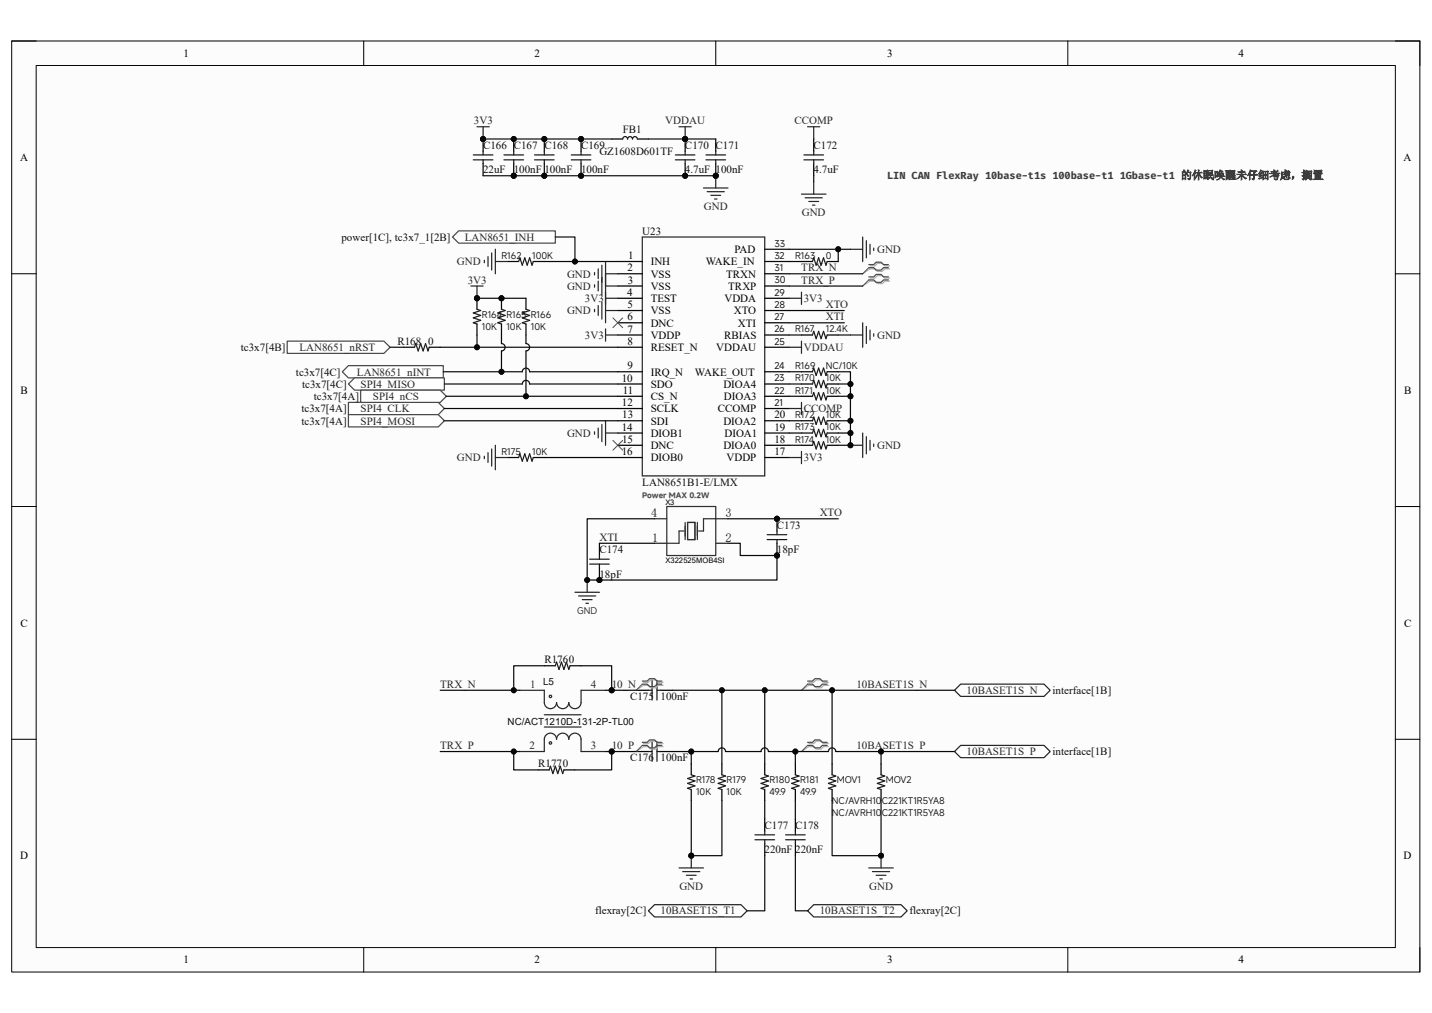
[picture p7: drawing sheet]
<svg xmlns="http://www.w3.org/2000/svg" width="297mm" height="210mm" viewBox="0 0 297 210" stroke-linecap="round" stroke-linejoin="round" font-family="sans-serif">
<path d="M2.4 8.5h292.1v193h-292.1z" fill-rule="evenodd" fill="#fcfcfc"/>
<path d="M2.4 8.5h292.1v193h-292.1z" fill="none" stroke="#000" stroke-width=".21"/>
<path d="M7.5 13.6h281.9v182.8h-281.9z" fill-rule="evenodd" fill="#fcfcfc"/>
<g fill="none" stroke="#000" stroke-width=".21">
<path d="M2.4 8.5h5.1M7.5 13.6h281.9v182.8h-281.9zM75.4 8.5v5.1M148.4 8.5v5.1M221.5 8.5v5.1M289.4 8.5h5.1v5.1M2.4 56.8h5.1M289.4 56.8h5.1M2.4 105h5.1M289.4 105h5.1M2.4 153.3h5.1M289.4 153.3h5.1"/>
<path d="M75.4 196.4v5.1M148.5 196.4v5.1M221.5 196.4v5.1M294.5 196.4v5.1"/>
</g>
<path d="M133.2 49.1h25.4v49.6h-25.4zM176.4 51.7h2.5M178.9 49.1v5.1M179.7 49.9v3.6M180.4 50.7v2M181.2 51.4v.5" fill="none" stroke="#262626" stroke-width=".25"/>
<g fill="none" stroke="#000" stroke-width=".25">
<path d="M128.1 54.2h5.1M128.1 56.8h5.1M128.1 59.3h5.1M158.6 54.2h5.1M158.6 56.8h5.1M158.6 59.3h5.1M158.6 51.7h5.1M128.1 61.8h5.1M128.1 64.4h5.1M128.1 66.9h5.1M128.1 69.4h5.1M128.1 72h5.1"/>
<path d="M128.1 77.1h5.1M128.1 79.6h5.1M158.6 61.8h5.1M158.6 64.4h5.1M158.6 66.9h5.1M158.6 69.4h5.1M158.6 72h5.1M158.6 77.1h5.1M158.6 79.6h5.1M128.1 82.1h5.1M128.1 84.7h5.1M128.1 87.2h5.1"/>
<path d="M128.1 89.8h5.1M128.1 92.3h5.1M128.1 94.8h5.1M158.6 82.1h5.1M158.6 84.7h5.1M158.6 87.2h5.1M158.6 89.8h5.1M158.6 92.3h5.1M158.6 94.8h5.1"/>
</g>
<circle cx="106.5" cy="36.4" r=".51" fill="#0e0e0e"/>
<circle cx="106.5" cy="36.4" r=".51" fill="none" stroke="#0e0e0e" stroke-width=".21"/>
<circle cx="106.5" cy="28.8" r=".51" fill="#0e0e0e"/>
<circle cx="106.5" cy="28.8" r=".51" fill="none" stroke="#0e0e0e" stroke-width=".21"/>
<path d="M106.5 33.9v2.5" fill="none" stroke="#000" stroke-width=".25"/>
<circle cx="106.5" cy="36.4" r=".51" fill="#0e0e0e"/>
<circle cx="106.5" cy="36.4" r=".51" fill="none" stroke="#0e0e0e" stroke-width=".21"/>
<path d="M106.5 28.8v2.6" fill="none" stroke="#000" stroke-width=".25"/>
<circle cx="106.5" cy="28.8" r=".51" fill="#0e0e0e"/>
<circle cx="106.5" cy="28.8" r=".51" fill="none" stroke="#0e0e0e" stroke-width=".21"/>
<path d="M104.5 32.1h4.1M104.5 33.1h4.1M106.5 31.4v.7M106.5 33.1v.8" fill="none" stroke="#1c1c1c" stroke-width=".25"/>
<path d="M145.9 39h5.1M146.7 39.7h3.5M148.4 36.4v2.6M147.4 40.5h2.1M148.2 41.3h.5" fill="none" stroke="#262626" stroke-width=".25"/>
<circle cx="148.4" cy="36.4" r=".51" fill="#0e0e0e"/>
<circle cx="148.4" cy="36.4" r=".51" fill="none" stroke="#0e0e0e" stroke-width=".21"/>
<path d="M98.9 26.3h2.6M100.2 26.3v2.5M125.6 68.2v2.5M125.6 69.4h2.5M163.7 72h2.5M166.2 70.7v2.6M163.7 94.8h2.5M166.2 93.6v2.5" fill="none" stroke="#262626" stroke-width=".25"/>
<circle cx="100.2" cy="28.8" r=".51" fill="#0e0e0e"/>
<circle cx="100.2" cy="28.8" r=".51" fill="none" stroke="#0e0e0e" stroke-width=".21"/>
<circle cx="112.9" cy="36.4" r=".51" fill="#0e0e0e"/>
<circle cx="112.9" cy="36.4" r=".51" fill="none" stroke="#0e0e0e" stroke-width=".21"/>
<circle cx="112.9" cy="28.8" r=".51" fill="#0e0e0e"/>
<circle cx="112.9" cy="28.8" r=".51" fill="none" stroke="#0e0e0e" stroke-width=".21"/>
<path d="M112.9 33.9v2.5" fill="none" stroke="#000" stroke-width=".25"/>
<circle cx="112.9" cy="36.4" r=".51" fill="#0e0e0e"/>
<circle cx="112.9" cy="36.4" r=".51" fill="none" stroke="#0e0e0e" stroke-width=".21"/>
<path d="M112.9 28.8v2.6" fill="none" stroke="#000" stroke-width=".25"/>
<circle cx="112.9" cy="28.8" r=".51" fill="#0e0e0e"/>
<circle cx="112.9" cy="28.8" r=".51" fill="none" stroke="#0e0e0e" stroke-width=".21"/>
<path d="M110.9 32.1h4M110.9 33.1h4M112.9 31.4v.7M112.9 33.1v.8" fill="none" stroke="#1c1c1c" stroke-width=".25"/>
<circle cx="120.5" cy="36.4" r=".51" fill="#0e0e0e"/>
<circle cx="120.5" cy="36.4" r=".51" fill="none" stroke="#0e0e0e" stroke-width=".21"/>
<circle cx="120.5" cy="28.8" r=".51" fill="#0e0e0e"/>
<circle cx="120.5" cy="28.8" r=".51" fill="none" stroke="#0e0e0e" stroke-width=".21"/>
<path d="M120.5 33.9v2.5" fill="none" stroke="#000" stroke-width=".25"/>
<circle cx="120.5" cy="36.4" r=".51" fill="#0e0e0e"/>
<circle cx="120.5" cy="36.4" r=".51" fill="none" stroke="#0e0e0e" stroke-width=".21"/>
<path d="M120.5 28.8v2.6" fill="none" stroke="#000" stroke-width=".25"/>
<circle cx="120.5" cy="28.8" r=".51" fill="#0e0e0e"/>
<circle cx="120.5" cy="28.8" r=".51" fill="none" stroke="#0e0e0e" stroke-width=".21"/>
<path d="M118.5 32.1h4M118.5 33.1h4M120.5 31.4v.7M120.5 33.1v.8" fill="none" stroke="#1c1c1c" stroke-width=".25"/>
<circle cx="148.4" cy="36.4" r=".51" fill="#0e0e0e"/>
<circle cx="148.4" cy="36.4" r=".51" fill="none" stroke="#0e0e0e" stroke-width=".21"/>
<path d="M148.4 33.9v2.5" fill="none" stroke="#000" stroke-width=".25"/>
<circle cx="148.4" cy="36.4" r=".51" fill="#0e0e0e"/>
<circle cx="148.4" cy="36.4" r=".51" fill="none" stroke="#0e0e0e" stroke-width=".21"/>
<path d="M148.4 28.8v2.6" fill="none" stroke="#000" stroke-width=".25"/>
<path d="M146.4 32.1h4.1M146.4 33.1h4.1M148.4 31.4v.7M148.4 33.1v.8" fill="none" stroke="#1c1c1c" stroke-width=".25"/>
<circle cx="142.1" cy="36.4" r=".51" fill="#0e0e0e"/>
<circle cx="142.1" cy="36.4" r=".51" fill="none" stroke="#0e0e0e" stroke-width=".21"/>
<circle cx="142.1" cy="28.8" r=".51" fill="#0e0e0e"/>
<circle cx="142.1" cy="28.8" r=".51" fill="none" stroke="#0e0e0e" stroke-width=".21"/>
<path d="M142.1 33.9v2.5" fill="none" stroke="#000" stroke-width=".25"/>
<circle cx="142.1" cy="36.4" r=".51" fill="#0e0e0e"/>
<circle cx="142.1" cy="36.4" r=".51" fill="none" stroke="#0e0e0e" stroke-width=".21"/>
<path d="M142.1 28.8v2.6" fill="none" stroke="#000" stroke-width=".25"/>
<circle cx="142.1" cy="28.8" r=".51" fill="#0e0e0e"/>
<circle cx="142.1" cy="28.8" r=".51" fill="none" stroke="#0e0e0e" stroke-width=".21"/>
<path d="M140.1 32.1h4M140.1 33.1h4M142.1 31.4v.7M142.1 33.1v.8M166.7 32.1h4.1M166.7 33.1h4.1M168.8 31.4v.7M168.8 33.1v.8" fill="none" stroke="#1c1c1c" stroke-width=".25"/>
<path d="M140.8 26.3h2.6M142.1 26.3v2.5M167.5 26.3h2.5M168.8 26.3v2.5M168.8 37.7v2.5M166.2 40.2h5.1M167 41h3.5M167.8 41.8h2M168.5 42.5h.5M163.7 84.7h2.5M166.2 83.4v2.6" fill="none" stroke="#262626" stroke-width=".25"/>
<path d="M168.8 28.8v2.6M168.8 33.9v2.5" fill="none" stroke="#000" stroke-width=".25"/>
<circle cx="142.1" cy="28.8" r=".51" fill="#0e0e0e"/>
<circle cx="142.1" cy="28.8" r=".51" fill="none" stroke="#0e0e0e" stroke-width=".21"/>
<path d="M126.9 28.8h2.2M132.2 28.8h2.3" fill="none" stroke="#000" stroke-width=".25"/>
<path d="M129.1 28.8a.51 .51 0 0 1 .6-.5 .51 .51 0 0 1 .5 .5 .51 .51 0 0 1 .5-.5 .51 .51 0 0 1 .5 .5 .51 .51 0 0 1 .5-.5 .51 .51 0 0 1 .5 .5" fill="none" stroke="#1c1c1c" stroke-width=".25"/>
<g fill="none" stroke="#262626" stroke-width=".25">
<path d="M123.3 56.5v.5M123.3 59v.5M124.1 55.7v2.1M124.1 58.3v2M124.8 55v6.1M125.6 54.2v12.7M125.6 56.8h2.5M125.6 59.3h2.5M123.3 64.1v.5M124.1 63.4v2M124.8 62.6v3.6M125.6 64.4h2.5"/>
<path d="M125.6 61.8h2.5"/>
</g>
<path d="M138.3 105h10.1v10.2h-10.1zM141.8 110.1h-1v2.5h-2.5M142.1 108.3v3.6M142.6 108.3h1.5v3.6h-1.5zM144.6 108.3v3.6M148.4 107.5h-2.5v2.6h-1" fill="none" stroke="#303030" stroke-width=".25"/>
<path d="M135.8 107.5h2.5M135.8 112.6h2.5M148.4 107.5h2.6M148.4 112.6h2.6" fill="none" stroke="#292929" stroke-width=".25"/>
<circle cx="124.3" cy="120.2" r=".51" fill="#0e0e0e"/>
<circle cx="124.3" cy="120.2" r=".51" fill="none" stroke="#0e0e0e" stroke-width=".21"/>
<path d="M124.3 117.7v2.5" fill="none" stroke="#000" stroke-width=".25"/>
<circle cx="124.3" cy="120.2" r=".51" fill="#0e0e0e"/>
<circle cx="124.3" cy="120.2" r=".51" fill="none" stroke="#0e0e0e" stroke-width=".21"/>
<path d="M124.3 112.6v2.6" fill="none" stroke="#000" stroke-width=".25"/>
<path d="M122.3 115.9h4.1M122.3 116.9h4.1M124.3 115.2v.7M124.3 116.9v.8" fill="none" stroke="#1c1c1c" stroke-width=".25"/>
<circle cx="161.1" cy="115.2" r=".51" fill="#0e0e0e"/>
<circle cx="161.1" cy="115.2" r=".51" fill="none" stroke="#0e0e0e" stroke-width=".21"/>
<circle cx="161.1" cy="107.5" r=".51" fill="#0e0e0e"/>
<circle cx="161.1" cy="107.5" r=".51" fill="none" stroke="#0e0e0e" stroke-width=".21"/>
<path d="M161.1 112.6v2.6" fill="none" stroke="#000" stroke-width=".25"/>
<circle cx="161.1" cy="115.2" r=".51" fill="#0e0e0e"/>
<circle cx="161.1" cy="115.2" r=".51" fill="none" stroke="#0e0e0e" stroke-width=".21"/>
<path d="M161.1 107.5v2.6" fill="none" stroke="#000" stroke-width=".25"/>
<circle cx="161.1" cy="107.5" r=".51" fill="#0e0e0e"/>
<circle cx="161.1" cy="107.5" r=".51" fill="none" stroke="#0e0e0e" stroke-width=".21"/>
<path d="M159.1 110.8h4.1M159.1 111.9h4.1M161.1 110.1v.7M161.1 111.9v.7" fill="none" stroke="#1c1c1c" stroke-width=".25"/>
<path d="M119.2 122.8h5.1M120 123.5h3.6M120.8 124.3h2M121.5 125.1h.5M121.8 120.2v2.6" fill="none" stroke="#262626" stroke-width=".25"/>
<circle cx="121.8" cy="120.2" r=".51" fill="#0e0e0e"/>
<circle cx="121.8" cy="120.2" r=".51" fill="none" stroke="#0e0e0e" stroke-width=".21"/>
<g fill="none" stroke="#000" stroke-width=".25">
<path d="M166.2 54.2h2.3M171.6 54.2h2.3M166.2 69.4h2.3M171.6 69.4h2.3M131.9 143.1h2.6M131.9 155.8h2.6M137 143.1h2.6M137 155.8h2.6M143.4 158.3v2.3M149.7 158.3v2.3M158.6 158.3v2.3M165 158.3v2.3"/>
<path d="M172.6 158.3v2.3M182.7 158.3v2.3M143.4 163.7v2.3M149.7 163.7v2.3M158.6 163.7v2.3M158.6 169.8v2.5M158.6 174.8v2.6M165 163.7v2.3M165 169.8v2.5M165 174.8v2.6M172.6 163.7v2.3M182.7 163.7v2.3"/>
</g>
<g fill="none" stroke="#1c1c1c" stroke-width=".25">
<path d="M168.5 54.2l.3-.7 .5 1.5 .5-1.5 .5 1.5 .5-1.5 .5 1.5 .3-.8M168.5 69.4l.3-.7 .5 1.5 .5-1.5 .5 1.5 .5-1.5 .5 1.5 .3-.8M134.5 143.1h.7M134.5 155.8h.7M135.2 141.1v4M135.2 153.8v4M136.3 141.1v4M136.3 153.8v4M136.3 143.1h.7M136.3 155.8h.7M143.4 160.6l.7 .3-1.5 .5 1.5 .5-1.5 .5 1.5 .5-1.5 .5 .8 .3M149.7 160.6l.8 .3-1.5 .5 1.5 .5-1.5 .5 1.5 .5-1.5 .5 .7 .3"/>
<path d="M156.6 174.1h4M156.6 173.1h4M158.6 160.6l.8 .3-1.6 .5 1.6 .5-1.6 .5 1.6 .5-1.6 .5 .8 .3M158.6 172.3v.8M158.6 174.1v.7M162.9 174.1h4.1M162.9 173.1h4.1M165 160.6l.7 .3-1.5 .5 1.5 .5-1.5 .5 1.5 .5-1.5 .5 .8 .3M165 172.3v.8M165 174.1v.7M172.6 160.6l.7 .3-1.5 .5 1.5 .5-1.5 .5 1.5 .5-1.5 .5 .8 .3M182.7 160.6l.8 .3-1.5 .5 1.5 .5-1.5 .5 1.5 .5-1.5 .5 .7 .3"/>
</g>
<path d="M176.4 69.4h2.5M178.9 66.9v5.1M179.7 67.7v3.5M180.4 68.4v2.1M181.2 69.2v.5M123.3 89.5v.5M124.1 88.8v2M124.8 88v3.5M125.6 87.2v5.1M125.6 89.8h2.5" fill="none" stroke="#262626" stroke-width=".25"/>
<g fill="none" stroke="#292929" stroke-width=".25">
<path d="M107.8 143.1h5.1v2.5a1.27 1.27 0 0 0 1.3 1.3 1.27 1.27 0 0 0 1.2-1.3 1.27 1.27 0 0 0 1.3 1.3 1.27 1.27 0 0 0 1.3-1.3 1.27 1.27 0 0 0 1.2 1.3 1.27 1.27 0 0 0 1.3-1.3v-2.5h5.1M107.8 155.8h5.1v-2.5a1.27 1.27 0 0 1 1.3-1.3 1.27 1.27 0 0 1 1.2 1.3 1.27 1.27 0 0 1 1.3-1.3 1.27 1.27 0 0 1 1.3 1.3 1.27 1.27 0 0 1 1.2-1.3 1.27 1.27 0 0 1 1.3 1.3v2.5h5.1M112.9 148.2h7.6M112.9 150.7h7.6"/>
<circle cx="114.2" cy="154" r=".25"/>
<circle cx="114.2" cy="144.4" r=".25"/>
</g>
<path d="M180.4 55.1h1.1l.5-.5h1l.5 .5h1M180.4 55.7h1.1l.5 .6h1l.5-.6h1M180.4 57.6h1.1l.5-.5h1l.5 .5h1M180.4 58.3h1.1l.5 .5h1l.5-.5h1M167.8 141.4h1l.5-.5h1l.5 .5h1M167.8 142.1h1l.5 .5h1l.5-.5h1M167.8 154.1h1l.5-.5h1l.5 .5h1M167.8 154.8h1l.5 .5h1l.5-.5h1" fill="none" stroke="#aeaeae" stroke-width=".25"/>
<path d="M180.4 55.7l-1.5 1.1M180.4 58.3l-1.5 1M167.8 142.1l-1.6 1M167.8 154.8l-1.6 1" fill="none" stroke="#aeaeae" stroke-width=".21"/>
<path d="M180.2 54.9h1l.5-.6h1l.5 .6h1.1M180.2 55.5h1l.5 .5h1l.5-.5h1.1M180.2 57.4h1l.5-.5h1l.5 .5h1.1M180.2 58h1l.5 .5h1l.5-.5h1.1M167.5 141.2h1l.5-.5h1l.5 .5h1.1M167.5 141.8h1l.5 .5h1l.5-.5h1.1M167.5 153.9h1l.5-.5h1l.5 .5h1.1M167.5 154.5h1l.5 .5h1l.5-.5h1.1" fill="none" stroke="#4c4c4c" stroke-width=".25"/>
<path d="M180.2 55.5l-1.3 1.3M180.2 58l-1.3 1.3M167.5 141.8l-1.3 1.3M167.5 154.5l-1.3 1.3" fill="none" stroke="#4c4c4c" stroke-width=".21"/>
<circle cx="126.9" cy="143.1" r=".51" fill="#0e0e0e"/>
<circle cx="126.9" cy="143.1" r=".51" fill="none" stroke="#0e0e0e" stroke-width=".21"/>
<circle cx="126.9" cy="155.8" r=".51" fill="#0e0e0e"/>
<circle cx="126.9" cy="155.8" r=".51" fill="none" stroke="#0e0e0e" stroke-width=".21"/>
<path d="M133.5 141.4h1l.5-.5h1l.5 .5h1M133.5 142.1h1l.5 .5h1l.5-.5h1M133.5 154.1h1l.5-.5h1l.5 .5h1M133.5 154.8h1l.5 .5h1l.5-.5h1" fill="none" stroke="#aeaeae" stroke-width=".25"/>
<path d="M133.5 142.1l-1.6 1M133.5 154.8l-1.6 1" fill="none" stroke="#aeaeae" stroke-width=".21"/>
<path d="M133.2 141.2h1l.5-.5h1.1l.5 .5h1M133.2 141.8h1l.5 .5h1.1l.5-.5h1M133.2 153.9h1l.5-.5h1.1l.5 .5h1M133.2 154.5h1l.5 .5h1.1l.5-.5h1" fill="none" stroke="#4c4c4c" stroke-width=".25"/>
<path d="M127.1 65.9l2 2M129.1 65.9l-2 2M127.1 91.3l2 2M129.1 91.3l-2 2M133.2 141.8l-1.3 1.3M133.2 154.5l-1.3 1.3" fill="none" stroke="#4c4c4c" stroke-width=".21"/>
<g fill="none" stroke="#262626" stroke-width=".25">
<path d="M100.5 54v.5M101.2 53.2v2M102 52.4v3.6M102.7 51.7v5.1M102.7 54.2h2.6M163.7 61.8h2.5M166.2 60.6v2.5M100.5 94.6v.5M101.2 93.8v2.1M102 93.1v3.5M102.7 92.3v5.1M102.7 94.8h2.6"/>
<path d="M176.4 92.3h2.5M178.9 89.8v5M179.7 90.5v3.6M180.4 91.3v2M181.2 92.1v.5"/>
</g>
<g fill="none" stroke="#000" stroke-width=".25">
<path d="M105.3 54.2h2.3M110.6 54.2h2.3M166.2 77.1h2.3M166.2 79.6h2.3M171.6 77.1h2.3M171.6 79.6h2.3M105.3 94.8h2.3M110.6 94.8h2.3M166.2 82.1h2.3M166.2 87.2h2.3M166.2 89.8h2.3M166.2 92.3h2.3"/>
<path d="M171.6 82.1h2.3M171.6 87.2h2.3M171.6 89.8h2.3M171.6 92.3h2.3"/>
</g>
<path d="M107.6 54.2l.2-.7 .5 1.5 .5-1.5 .5 1.5 .5-1.5 .6 1.5 .2-.8M168.5 77.1l.3-.8 .5 1.5 .5-1.5 .5 1.5 .5-1.5 .5 1.5 .3-.7M168.5 79.6l.3-.8 .5 1.6 .5-1.6 .5 1.6 .5-1.6 .5 1.6 .3-.8M107.6 94.8l.2-.7 .5 1.5 .5-1.5 .5 1.5 .5-1.5 .6 1.5 .2-.8M168.5 82.1l.3-.7 .5 1.5 .5-1.5 .5 1.5 .5-1.5 .5 1.5 .3-.8M168.5 87.2l.3-.7 .5 1.5 .5-1.5 .5 1.5 .5-1.5 .5 1.5 .3-.8M168.5 89.8l.3-.8 .5 1.5 .5-1.5 .5 1.5 .5-1.5 .5 1.5 .3-.7M168.5 92.3l.3-.8 .5 1.6 .5-1.6 .5 1.6 .5-1.6 .5 1.6 .3-.8" fill="none" stroke="#1c1c1c" stroke-width=".25"/>
<circle cx="176.4" cy="92.3" r=".51" fill="#0e0e0e"/>
<circle cx="176.4" cy="92.3" r=".51" fill="none" stroke="#0e0e0e" stroke-width=".21"/>
<path d="M180.2 179.9h5.1M182.7 177.4v2.5M181 180.7h3.5M181.7 181.5h2M182.5 182.2h.5" fill="none" stroke="#262626" stroke-width=".25"/>
<circle cx="182.7" cy="177.4" r=".51" fill="#0e0e0e"/>
<circle cx="182.7" cy="177.4" r=".51" fill="none" stroke="#0e0e0e" stroke-width=".21"/>
<path d="M140.8 179.9h5.1M143.4 177.4v2.5M141.6 180.7h3.6M142.4 181.5h2M143.1 182.2h.5" fill="none" stroke="#262626" stroke-width=".25"/>
<circle cx="143.4" cy="177.4" r=".51" fill="#0e0e0e"/>
<circle cx="143.4" cy="177.4" r=".51" fill="none" stroke="#0e0e0e" stroke-width=".21"/>
<circle cx="100.2" cy="28.8" r=".51" fill="#0e0e0e"/>
<circle cx="100.2" cy="28.8" r=".51" fill="none" stroke="#0e0e0e" stroke-width=".21"/>
<path d="M100.2 28.8v2.6M100.2 33.9v2.5" fill="none" stroke="#000" stroke-width=".25"/>
<circle cx="100.2" cy="28.8" r=".51" fill="#0e0e0e"/>
<circle cx="100.2" cy="28.8" r=".51" fill="none" stroke="#0e0e0e" stroke-width=".21"/>
<path d="M98.2 32.1h4M98.2 33.1h4M100.2 31.4v.7M100.2 33.1v.8" fill="none" stroke="#1c1c1c" stroke-width=".25"/>
<path d="M97.7 59.3h2.5M98.9 59.3v2.5" fill="none" stroke="#262626" stroke-width=".25"/>
<circle cx="98.9" cy="61.8" r=".51" fill="#0e0e0e"/>
<circle cx="98.9" cy="61.8" r=".51" fill="none" stroke="#0e0e0e" stroke-width=".21"/>
<circle cx="98.9" cy="61.8" r=".51" fill="#0e0e0e"/>
<circle cx="98.9" cy="61.8" r=".51" fill="none" stroke="#0e0e0e" stroke-width=".21"/>
<path d="M98.9 61.8v2.3" fill="none" stroke="#000" stroke-width=".25"/>
<circle cx="98.9" cy="61.8" r=".51" fill="#0e0e0e"/>
<circle cx="98.9" cy="61.8" r=".51" fill="none" stroke="#0e0e0e" stroke-width=".21"/>
<path d="M98.9 67.2v2.2" fill="none" stroke="#000" stroke-width=".25"/>
<path d="M98.9 64.1l.8 .3-1.5 .5 1.5 .5-1.5 .5 1.5 .5-1.5 .5 .7 .3" fill="none" stroke="#1c1c1c" stroke-width=".25"/>
<circle cx="104" cy="61.8" r=".51" fill="#0e0e0e"/>
<circle cx="104" cy="61.8" r=".51" fill="none" stroke="#0e0e0e" stroke-width=".21"/>
<path d="M104 61.8v2.3" fill="none" stroke="#000" stroke-width=".25"/>
<circle cx="104" cy="61.8" r=".51" fill="#0e0e0e"/>
<circle cx="104" cy="61.8" r=".51" fill="none" stroke="#0e0e0e" stroke-width=".21"/>
<path d="M104 67.2v2.2M109.1 61.8v2.3M109.1 67.2v2.2" fill="none" stroke="#000" stroke-width=".25"/>
<path d="M104 64.1l.8 .3-1.6 .5 1.6 .5-1.6 .5 1.6 .5-1.6 .5 .8 .3M109.1 64.1l.7 .3-1.5 .5 1.5 .5-1.5 .5 1.5 .5-1.5 .5 .8 .3" fill="none" stroke="#1c1c1c" stroke-width=".25"/>
<path d="M59.6 70.7h20l1.3 1.3-1.3 1.3h-20z" fill-rule="evenodd" fill="#fefefe"/>
<path d="M59.6 70.7h20l1.3 1.3-1.3 1.3h-20z" fill="none" stroke="#4a4a4a" stroke-width=".25"/>
<path d="M71 77.1l1.3-1.3h19.6v2.5h-19.6z" fill-rule="evenodd" fill="#fefefe"/>
<path d="M71 77.1l1.3-1.3h19.6v2.5h-19.6z" fill="none" stroke="#4a4a4a" stroke-width=".25"/>
<path d="M72.3 79.6l1.2-1.3h18.7v2.6h-18.7z" fill-rule="evenodd" fill="#fefefe"/>
<path d="M72.3 79.6l1.2-1.3h18.7v2.6h-18.7z" fill="none" stroke="#4a4a4a" stroke-width=".25"/>
<path d="M72.3 83.4h18.6l1.3 1.3-1.3 1.3h-18.6z" fill-rule="evenodd" fill="#fefefe"/>
<path d="M72.3 83.4h18.6l1.3 1.3-1.3 1.3h-18.6z" fill="none" stroke="#4a4a4a" stroke-width=".25"/>
<path d="M74.8 80.9h16.5l1.3 1.2-1.3 1.3h-16.5z" fill-rule="evenodd" fill="#fefefe"/>
<path d="M74.8 80.9h16.5l1.3 1.2-1.3 1.3h-16.5z" fill="none" stroke="#4a4a4a" stroke-width=".25"/>
<path d="M72.3 86h18.6l1.3 1.2-1.3 1.3h-18.6z" fill-rule="evenodd" fill="#fefefe"/>
<path d="M72.3 86h18.6l1.3 1.2-1.3 1.3h-18.6z" fill="none" stroke="#4a4a4a" stroke-width=".25"/>
<path d="M198 143.1l1.2-1.3h17.3l1.3 1.3-1.3 1.3h-17.3z" fill-rule="evenodd" fill="#fefefe"/>
<path d="M198 143.1l1.2-1.3h17.3l1.3 1.3-1.3 1.3h-17.3z" fill="none" stroke="#262626" stroke-width=".25"/>
<path d="M198 155.8l1.2-1.3h17.3l1.3 1.3-1.3 1.3h-17.3z" fill-rule="evenodd" fill="#fefefe"/>
<path d="M198 155.8l1.2-1.3h17.3l1.3 1.3-1.3 1.3h-17.3z" fill="none" stroke="#262626" stroke-width=".25"/>
<path d="M83.7 72h2.3M89 72h2.3" fill="none" stroke="#000" stroke-width=".25"/>
<path d="M86 72l.2-.8 .5 1.5 .5-1.5 .6 1.5 .5-1.5 .5 1.5 .2-.7" fill="none" stroke="#1c1c1c" stroke-width=".25"/>
<path d="M134.5 188.8l1.3-1.3h17.9l1.3 1.3-1.3 1.3h-17.9z" fill-rule="evenodd" fill="#fefefe"/>
<path d="M134.5 188.8l1.3-1.3h17.9l1.3 1.3-1.3 1.3h-17.9z" fill="none" stroke="#262626" stroke-width=".25"/>
<path d="M167.5 188.8l1.3-1.3h18.1l1.3 1.3-1.3 1.3h-18.1z" fill-rule="evenodd" fill="#fefefe"/>
<path d="M167.5 188.8l1.3-1.3h18.1l1.3 1.3-1.3 1.3h-18.1z" fill="none" stroke="#262626" stroke-width=".25"/>
<path d="M100.2 36.4h6.3" fill="none" stroke="#0e0e0e" stroke-width=".25"/>
<circle cx="106.5" cy="36.4" r=".51" fill="#0e0e0e"/>
<circle cx="106.5" cy="36.4" r=".51" fill="none" stroke="#0e0e0e" stroke-width=".21"/>
<path d="M142.1 28.8h6.3M168.8 36.4v1.3" fill="none" stroke="#0e0e0e" stroke-width=".25"/>
<circle cx="142.1" cy="28.8" r=".51" fill="#0e0e0e"/>
<circle cx="142.1" cy="28.8" r=".51" fill="none" stroke="#0e0e0e" stroke-width=".21"/>
<path d="M134.5 28.8h7.6" fill="none" stroke="#0e0e0e" stroke-width=".25"/>
<circle cx="142.1" cy="28.8" r=".51" fill="#0e0e0e"/>
<circle cx="142.1" cy="28.8" r=".51" fill="none" stroke="#0e0e0e" stroke-width=".21"/>
<path d="M151 112.6h2.5v2.6h7.6" fill="none" stroke="#0e0e0e" stroke-width=".25"/>
<circle cx="161.1" cy="115.2" r=".51" fill="#0e0e0e"/>
<circle cx="161.1" cy="115.2" r=".51" fill="none" stroke="#0e0e0e" stroke-width=".21"/>
<path d="M124.3 112.6h11.5M151 107.5h10.1" fill="none" stroke="#0e0e0e" stroke-width=".25"/>
<circle cx="161.1" cy="107.5" r=".51" fill="#0e0e0e"/>
<circle cx="161.1" cy="107.5" r=".51" fill="none" stroke="#0e0e0e" stroke-width=".21"/>
<path d="M135.8 107.5h-14v12.7h39.3v-5" fill="none" stroke="#0e0e0e" stroke-width=".25"/>
<circle cx="121.8" cy="120.2" r=".51" fill="#0e0e0e"/>
<circle cx="121.8" cy="120.2" r=".51" fill="none" stroke="#0e0e0e" stroke-width=".21"/>
<circle cx="124.3" cy="120.2" r=".51" fill="#0e0e0e"/>
<circle cx="124.3" cy="120.2" r=".51" fill="none" stroke="#0e0e0e" stroke-width=".21"/>
<circle cx="161.1" cy="115.2" r=".51" fill="#0e0e0e"/>
<circle cx="161.1" cy="115.2" r=".51" fill="none" stroke="#0e0e0e" stroke-width=".21"/>
<path d="M163.7 64.4h11.4M163.7 66.9h11.4M161.2 107.5h12.7" fill="none" stroke="#0e0e0e" stroke-width=".25"/>
<circle cx="161.1" cy="107.5" r=".51" fill="#0e0e0e"/>
<circle cx="161.1" cy="107.5" r=".51" fill="none" stroke="#0e0e0e" stroke-width=".21"/>
<path d="M163.7 51.7h12.7M163.7 56.8h15.2M163.7 59.3h15.2M163.7 69.4h2.5" fill="none" stroke="#0e0e0e" stroke-width=".25"/>
<circle cx="173.9" cy="51.7" r=".51" fill="#0e0e0e"/>
<circle cx="173.9" cy="51.7" r=".51" fill="none" stroke="#0e0e0e" stroke-width=".21"/>
<path d="M163.7 54.2h2.5M91.3 155.8h16.5" fill="none" stroke="#0e0e0e" stroke-width=".25"/>
<circle cx="106.5" cy="155.8" r=".51" fill="#0e0e0e"/>
<circle cx="106.5" cy="155.8" r=".51" fill="none" stroke="#0e0e0e" stroke-width=".21"/>
<path d="M91.3 143.1h16.5" fill="none" stroke="#0e0e0e" stroke-width=".25"/>
<circle cx="106.5" cy="143.1" r=".51" fill="#0e0e0e"/>
<circle cx="106.5" cy="143.1" r=".51" fill="none" stroke="#0e0e0e" stroke-width=".21"/>
<path d="M125.6 143.1h6.3" fill="none" stroke="#0e0e0e" stroke-width=".25"/>
<circle cx="126.9" cy="143.1" r=".51" fill="#0e0e0e"/>
<circle cx="126.9" cy="143.1" r=".51" fill="none" stroke="#0e0e0e" stroke-width=".21"/>
<path d="M143.4 155.8v2.5" fill="none" stroke="#0e0e0e" stroke-width=".25"/>
<circle cx="143.4" cy="155.8" r=".51" fill="#0e0e0e"/>
<circle cx="143.4" cy="155.8" r=".51" fill="none" stroke="#0e0e0e" stroke-width=".21"/>
<path d="M149.7 143.1v15.2" fill="none" stroke="#0e0e0e" stroke-width=".25"/>
<circle cx="149.7" cy="143.1" r=".51" fill="#0e0e0e"/>
<circle cx="149.7" cy="143.1" r=".51" fill="none" stroke="#0e0e0e" stroke-width=".21"/>
<path d="M158.6 143.1v15.2" fill="none" stroke="#0e0e0e" stroke-width=".25"/>
<circle cx="158.6" cy="143.1" r=".51" fill="#0e0e0e"/>
<circle cx="158.6" cy="143.1" r=".51" fill="none" stroke="#0e0e0e" stroke-width=".21"/>
<path d="M165 155.8v2.5" fill="none" stroke="#0e0e0e" stroke-width=".25"/>
<circle cx="165" cy="155.8" r=".51" fill="#0e0e0e"/>
<circle cx="165" cy="155.8" r=".51" fill="none" stroke="#0e0e0e" stroke-width=".21"/>
<path d="M172.6 143.1v15.2" fill="none" stroke="#0e0e0e" stroke-width=".25"/>
<circle cx="172.6" cy="143.1" r=".51" fill="#0e0e0e"/>
<circle cx="172.6" cy="143.1" r=".51" fill="none" stroke="#0e0e0e" stroke-width=".21"/>
<path d="M182.7 155.8v2.5M158.6 166v3.8M165 166v3.8" fill="none" stroke="#0e0e0e" stroke-width=".25"/>
<circle cx="182.7" cy="155.8" r=".51" fill="#0e0e0e"/>
<circle cx="182.7" cy="155.8" r=".51" fill="none" stroke="#0e0e0e" stroke-width=".21"/>
<path d="M125.6 155.8h6.3" fill="none" stroke="#0e0e0e" stroke-width=".25"/>
<circle cx="126.9" cy="155.8" r=".51" fill="#0e0e0e"/>
<circle cx="126.9" cy="155.8" r=".51" fill="none" stroke="#0e0e0e" stroke-width=".21"/>
<path d="M112.9 54.2h15.2" fill="none" stroke="#0e0e0e" stroke-width=".25"/>
<circle cx="119.2" cy="54.2" r=".51" fill="#0e0e0e"/>
<circle cx="119.2" cy="54.2" r=".51" fill="none" stroke="#0e0e0e" stroke-width=".21"/>
<path d="M163.7 77.1h2.5M163.7 79.6h2.5M112.9 94.8h15.2M163.7 82.1h2.5M163.7 87.2h2.5M163.7 89.8h2.5M163.7 92.3h2.5M173.9 82.1h2.5" fill="none" stroke="#0e0e0e" stroke-width=".25"/>
<circle cx="176.4" cy="82.1" r=".51" fill="#0e0e0e"/>
<circle cx="176.4" cy="82.1" r=".51" fill="none" stroke="#0e0e0e" stroke-width=".21"/>
<path d="M173.9 87.2h2.5" fill="none" stroke="#0e0e0e" stroke-width=".25"/>
<circle cx="176.4" cy="87.2" r=".51" fill="#0e0e0e"/>
<circle cx="176.4" cy="87.2" r=".51" fill="none" stroke="#0e0e0e" stroke-width=".21"/>
<path d="M173.9 89.8h2.5" fill="none" stroke="#0e0e0e" stroke-width=".25"/>
<circle cx="176.4" cy="89.8" r=".51" fill="#0e0e0e"/>
<circle cx="176.4" cy="89.8" r=".51" fill="none" stroke="#0e0e0e" stroke-width=".21"/>
<path d="M173.9 79.6h2.5v12.7h-2.5" fill="none" stroke="#0e0e0e" stroke-width=".25"/>
<circle cx="176.4" cy="79.6" r=".51" fill="#0e0e0e"/>
<circle cx="176.4" cy="79.6" r=".51" fill="none" stroke="#0e0e0e" stroke-width=".21"/>
<circle cx="176.4" cy="82.1" r=".51" fill="#0e0e0e"/>
<circle cx="176.4" cy="82.1" r=".51" fill="none" stroke="#0e0e0e" stroke-width=".21"/>
<circle cx="176.4" cy="87.2" r=".51" fill="#0e0e0e"/>
<circle cx="176.4" cy="87.2" r=".51" fill="none" stroke="#0e0e0e" stroke-width=".21"/>
<circle cx="176.4" cy="89.8" r=".51" fill="#0e0e0e"/>
<circle cx="176.4" cy="89.8" r=".51" fill="none" stroke="#0e0e0e" stroke-width=".21"/>
<circle cx="176.4" cy="92.3" r=".51" fill="#0e0e0e"/>
<circle cx="176.4" cy="92.3" r=".51" fill="none" stroke="#0e0e0e" stroke-width=".21"/>
<path d="M173.9 77.1h2.5v2.5M173.9 69.4h2.5" fill="none" stroke="#0e0e0e" stroke-width=".25"/>
<circle cx="176.4" cy="79.6" r=".51" fill="#0e0e0e"/>
<circle cx="176.4" cy="79.6" r=".51" fill="none" stroke="#0e0e0e" stroke-width=".21"/>
<path d="M173.9 51.7v2.5" fill="none" stroke="#0e0e0e" stroke-width=".25"/>
<circle cx="173.9" cy="51.7" r=".51" fill="#0e0e0e"/>
<circle cx="173.9" cy="51.7" r=".51" fill="none" stroke="#0e0e0e" stroke-width=".21"/>
<path d="M106.5 36.4h41.9" fill="none" stroke="#0e0e0e" stroke-width=".25"/>
<circle cx="106.5" cy="36.4" r=".51" fill="#0e0e0e"/>
<circle cx="106.5" cy="36.4" r=".51" fill="none" stroke="#0e0e0e" stroke-width=".21"/>
<circle cx="112.9" cy="36.4" r=".51" fill="#0e0e0e"/>
<circle cx="112.9" cy="36.4" r=".51" fill="none" stroke="#0e0e0e" stroke-width=".21"/>
<circle cx="120.5" cy="36.4" r=".51" fill="#0e0e0e"/>
<circle cx="120.5" cy="36.4" r=".51" fill="none" stroke="#0e0e0e" stroke-width=".21"/>
<circle cx="142.1" cy="36.4" r=".51" fill="#0e0e0e"/>
<circle cx="142.1" cy="36.4" r=".51" fill="none" stroke="#0e0e0e" stroke-width=".21"/>
<circle cx="148.4" cy="36.4" r=".51" fill="#0e0e0e"/>
<circle cx="148.4" cy="36.4" r=".51" fill="none" stroke="#0e0e0e" stroke-width=".21"/>
<path d="M100.2 28.8h26.7" fill="none" stroke="#0e0e0e" stroke-width=".25"/>
<circle cx="100.2" cy="28.8" r=".51" fill="#0e0e0e"/>
<circle cx="100.2" cy="28.8" r=".51" fill="none" stroke="#0e0e0e" stroke-width=".21"/>
<circle cx="106.5" cy="28.8" r=".51" fill="#0e0e0e"/>
<circle cx="106.5" cy="28.8" r=".51" fill="none" stroke="#0e0e0e" stroke-width=".21"/>
<circle cx="112.9" cy="28.8" r=".51" fill="#0e0e0e"/>
<circle cx="112.9" cy="28.8" r=".51" fill="none" stroke="#0e0e0e" stroke-width=".21"/>
<circle cx="120.5" cy="28.8" r=".51" fill="#0e0e0e"/>
<circle cx="120.5" cy="28.8" r=".51" fill="none" stroke="#0e0e0e" stroke-width=".21"/>
<path d="M139.6 143.1h58.4" fill="none" stroke="#0e0e0e" stroke-width=".25"/>
<circle cx="149.7" cy="143.1" r=".51" fill="#0e0e0e"/>
<circle cx="149.7" cy="143.1" r=".51" fill="none" stroke="#0e0e0e" stroke-width=".21"/>
<circle cx="158.6" cy="143.1" r=".51" fill="#0e0e0e"/>
<circle cx="158.6" cy="143.1" r=".51" fill="none" stroke="#0e0e0e" stroke-width=".21"/>
<circle cx="172.6" cy="143.1" r=".51" fill="#0e0e0e"/>
<circle cx="172.6" cy="143.1" r=".51" fill="none" stroke="#0e0e0e" stroke-width=".21"/>
<path d="M139.6 155.8h9.4a.76 .76 0 0 1 .7-.8 .76 .76 0 0 1 .8 .8h7.3a.76 .76 0 0 1 .8-.8 .76 .76 0 0 1 .8 .8h12.4a.76 .76 0 0 1 .8-.8 .76 .76 0 0 1 .7 .8h24.7" fill="none" stroke="#0e0e0e" stroke-width=".25"/>
<circle cx="182.7" cy="155.8" r=".51" fill="#0e0e0e"/>
<circle cx="182.7" cy="155.8" r=".51" fill="none" stroke="#0e0e0e" stroke-width=".21"/>
<circle cx="165" cy="155.8" r=".51" fill="#0e0e0e"/>
<circle cx="165" cy="155.8" r=".51" fill="none" stroke="#0e0e0e" stroke-width=".21"/>
<circle cx="143.4" cy="155.8" r=".51" fill="#0e0e0e"/>
<circle cx="143.4" cy="155.8" r=".51" fill="none" stroke="#0e0e0e" stroke-width=".21"/>
<path d="M172.6 166v11.4h10.1v-11.4" fill="none" stroke="#0e0e0e" stroke-width=".25"/>
<circle cx="182.7" cy="177.4" r=".51" fill="#0e0e0e"/>
<circle cx="182.7" cy="177.4" r=".51" fill="none" stroke="#0e0e0e" stroke-width=".21"/>
<path d="M149.7 166v11.4h-6.3" fill="none" stroke="#0e0e0e" stroke-width=".25"/>
<circle cx="143.4" cy="177.4" r=".51" fill="#0e0e0e"/>
<circle cx="143.4" cy="177.4" r=".51" fill="none" stroke="#0e0e0e" stroke-width=".21"/>
<path d="M143.4 166v11.4" fill="none" stroke="#0e0e0e" stroke-width=".25"/>
<circle cx="143.4" cy="177.4" r=".51" fill="#0e0e0e"/>
<circle cx="143.4" cy="177.4" r=".51" fill="none" stroke="#0e0e0e" stroke-width=".21"/>
<path d="M98.9 69.4v2.6h29.2" fill="none" stroke="#0e0e0e" stroke-width=".25"/>
<circle cx="98.9" cy="72" r=".51" fill="#0e0e0e"/>
<circle cx="98.9" cy="72" r=".51" fill="none" stroke="#0e0e0e" stroke-width=".21"/>
<path d="M98.9 61.8h10.2" fill="none" stroke="#0e0e0e" stroke-width=".25"/>
<circle cx="98.9" cy="61.8" r=".51" fill="#0e0e0e"/>
<circle cx="98.9" cy="61.8" r=".51" fill="none" stroke="#0e0e0e" stroke-width=".21"/>
<circle cx="104" cy="61.8" r=".51" fill="#0e0e0e"/>
<circle cx="104" cy="61.8" r=".51" fill="none" stroke="#0e0e0e" stroke-width=".21"/>
<path d="M91.3 72h7.6" fill="none" stroke="#0e0e0e" stroke-width=".25"/>
<circle cx="98.9" cy="72" r=".51" fill="#0e0e0e"/>
<circle cx="98.9" cy="72" r=".51" fill="none" stroke="#0e0e0e" stroke-width=".21"/>
<path d="M92.2 84.7h35.9M92.2 87.2h35.9M109.1 82.1h19" fill="none" stroke="#0e0e0e" stroke-width=".25"/>
<circle cx="109.1" cy="82.1" r=".51" fill="#0e0e0e"/>
<circle cx="109.1" cy="82.1" r=".51" fill="none" stroke="#0e0e0e" stroke-width=".21"/>
<path d="M109.1 69.4v1.8a.76 .76 0 0 1 .7 .8 .76 .76 0 0 1-.7 .7v9.4h-16.5" fill="none" stroke="#0e0e0e" stroke-width=".25"/>
<circle cx="109.1" cy="82.1" r=".51" fill="#0e0e0e"/>
<circle cx="109.1" cy="82.1" r=".51" fill="none" stroke="#0e0e0e" stroke-width=".21"/>
<path d="M92.2 79.6h16.1a.76 .76 0 0 1 .8-.8 .76 .76 0 0 1 .7 .8h18.3M104 69.4v1.8a.76 .76 0 0 1 .8 .8 .76 .76 0 0 1-.8 .7v4.4" fill="none" stroke="#0e0e0e" stroke-width=".25"/>
<circle cx="104" cy="77.1" r=".51" fill="#0e0e0e"/>
<circle cx="104" cy="77.1" r=".51" fill="none" stroke="#0e0e0e" stroke-width=".21"/>
<path d="M91.9 77.1h16.4a.76 .76 0 0 1 .8-.8 .76 .76 0 0 1 .7 .8h18.3" fill="none" stroke="#0e0e0e" stroke-width=".25"/>
<circle cx="104" cy="77.1" r=".51" fill="#0e0e0e"/>
<circle cx="104" cy="77.1" r=".51" fill="none" stroke="#0e0e0e" stroke-width=".21"/>
<path d="M80.9 72h2.8M158.6 177.4v11.4h-3.6M165 177.4v11.4h2.5" fill="none" stroke="#0e0e0e" stroke-width=".25"/>
<path d="M95.1 47.9h20.1v2.5h-20.1l-1.3-1.3z" fill-rule="evenodd" fill="#fefefe"/>
<path d="M93.8 49.1l1.3-1.2h20.1v2.5h-20.1z" fill="none" stroke="#4a4a4a" stroke-width=".25"/>
<path d="M115.2 49.1h4v5.1" fill="none" stroke="#0e0e0e" stroke-width=".25"/>
<circle cx="119.2" cy="54.2" r=".51" fill="#0e0e0e"/>
<circle cx="119.2" cy="54.2" r=".51" fill="none" stroke="#0e0e0e" stroke-width=".21"/>
<path d="M112.9 138h2.3M118.2 138h2.3M111.6 159.6h2.3M117 159.6h2.2" fill="none" stroke="#000" stroke-width=".25"/>
<path d="M115.2 138l.2-.7 .5 1.5 .5-1.5 .6 1.5 .5-1.5 .5 1.5 .2-.8M113.9 159.6l.3-.8 .5 1.6 .5-1.6 .5 1.6 .5-1.6 .5 1.6 .3-.8" fill="none" stroke="#1c1c1c" stroke-width=".25"/>
<path d="M112.9 138h-6.4v5.1" fill="none" stroke="#0e0e0e" stroke-width=".25"/>
<circle cx="106.5" cy="143.1" r=".51" fill="#0e0e0e"/>
<circle cx="106.5" cy="143.1" r=".51" fill="none" stroke="#0e0e0e" stroke-width=".21"/>
<path d="M106.5 155.8v3.8h5.1" fill="none" stroke="#0e0e0e" stroke-width=".25"/>
<circle cx="106.5" cy="155.8" r=".51" fill="#0e0e0e"/>
<circle cx="106.5" cy="155.8" r=".51" fill="none" stroke="#0e0e0e" stroke-width=".21"/>
<path d="M126.9 155.8v3.8h-7.7" fill="none" stroke="#0e0e0e" stroke-width=".25"/>
<circle cx="126.9" cy="155.8" r=".51" fill="#0e0e0e"/>
<circle cx="126.9" cy="155.8" r=".51" fill="none" stroke="#0e0e0e" stroke-width=".21"/>
<path d="M120.5 138h6.4v5.1" fill="none" stroke="#0e0e0e" stroke-width=".25"/>
<circle cx="126.9" cy="143.1" r=".51" fill="#0e0e0e"/>
<circle cx="126.9" cy="143.1" r=".51" fill="none" stroke="#0e0e0e" stroke-width=".21"/>
<g font-size="2.5">
<text x="135.1" y="107.2">4</text>
<text x="150.4" y="107.2">3</text>
<text x="135.3" y="112.3">1</text>
<text x="150.4" y="112.3">2</text>
</g>
<g font-size="2.3">
<text x="38.1" y="11.8">1</text>
<text x="110.9" y="11.8">2</text>
<text x="184" y="11.8">3</text>
<text x="256.9" y="11.8">4</text>
<text x="4.1" y="33.4">A</text>
<text x="291.1" y="33.4">A</text>
<text x="130.3" y="53.7">1</text>
<text x="152.3" y="52.5">PAD</text>
<text x="130.1" y="56.3">2</text>
<text x="130.2" y="58.8">3</text>
<text x="135" y="55">INH</text>
<text x="135" y="57.5">VSS</text>
<text x="146.4" y="55">WAKE_IN</text>
<text x="150.6" y="57.5">TRXN</text>
<text x="130.1" y="61.3">4</text>
<text x="130.2" y="63.9">5</text>
<text x="135" y="60.1">VSS</text>
<text x="135" y="62.6">TEST</text>
<text x="135" y="65.2">VSS</text>
<text x="150.2" y="62.6">VDDA</text>
<text x="151" y="60.1">TRXP</text>
<text x="152.2" y="65.2">XTO</text>
<text x="130.1" y="66.4">6</text>
<text x="130.1" y="69">7</text>
<text x="130.2" y="71.5">8</text>
<text x="135" y="67.7">DNC</text>
<text x="135" y="70.2">VDDP</text>
<text x="150.2" y="70.2">RBIAS</text>
<text x="153" y="67.7">XTI</text>
<text x="130.1" y="76.6">9</text>
<text x="135" y="72.8">RESET_N</text>
<text x="135" y="77.9">IRQ_N</text>
<text x="144.1" y="77.9">WAKE_OUT</text>
<text x="148.5" y="72.8">VDDAU</text>
<text x="4.2" y="81.7">B</text>
<text x="128.9" y="79.1">10</text>
<text x="129.2" y="81.7">11</text>
<text x="135" y="80.4">SDO</text>
<text x="135" y="82.9">CS_N</text>
<text x="150" y="80.4">DIOA4</text>
<text x="150.1" y="82.9">DIOA3</text>
<text x="291.2" y="81.7">B</text>
<text x="128.9" y="89.3">14</text>
<text x="129" y="84.2">12</text>
<text x="129.1" y="86.7">13</text>
<text x="135" y="85.5">SCLK</text>
<text x="135" y="88">SDI</text>
<text x="148.9" y="85.5">CCOMP</text>
<text x="150" y="88">DIOA2</text>
<text x="160.6" y="89.3">19</text>
<text x="160.6" y="86.7">20</text>
<text x="128.9" y="94.4">16</text>
<text x="129" y="91.8">15</text>
<text x="135" y="90.6">DIOB1</text>
<text x="135" y="93.1">DNC</text>
<text x="135" y="95.6">DIOB0</text>
<text x="150" y="93.1">DIOA0</text>
<text x="150.2" y="90.6">DIOA1</text>
<text x="150.7" y="95.6">VDDP</text>
<text x="160.6" y="94.4">17</text>
<text x="160.6" y="91.8">18</text>
<text x="4.2" y="129.9">C</text>
<text x="291.2" y="129.9">C</text>
<text x="4.1" y="178.1">D</text>
<text x="291.1" y="178.1">D</text>
<text x="38.1" y="199.7">1</text>
<text x="110.9" y="199.7">2</text>
<text x="184" y="199.7">3</text>
<text x="256.9" y="199.7">4</text>
</g>
<g font-size="2.3" fill="#262626">
<text x="98.3" y="25.8">3V3</text>
<text x="138" y="25.8">VDDAU</text>
<text x="164.8" y="25.8">CCOMP</text>
<text x="146" y="43.6">GND</text>
<text x="166.3" y="44.8">GND</text>
<text x="96.4" y="49.9">LAN8651_INH</text>
<text x="181.9" y="52.5">GND</text>
<text x="94.8" y="55">GND</text>
<text x="97" y="58.8">3V3</text>
<text x="117.6" y="57.5">GND</text>
<text x="166.2" y="58.8">TRX_P</text>
<text x="166.2" y="56.3">TRX_N</text>
<text x="117.6" y="60.1">GND</text>
<text x="117.6" y="65.2">GND</text>
<text x="121.3" y="62.6">3V3</text>
<text x="166.7" y="62.6">3V3</text>
<text x="171.3" y="63.9">XTO</text>
<text x="121.3" y="70.2">3V3</text>
<text x="171.3" y="66.4">XTI</text>
<text x="181.9" y="70.2">GND</text>
<text x="62.1" y="72.8">LAN8651_nRST</text>
<text x="74" y="77.9">LAN8651_nINT</text>
<text x="166.7" y="72.8">VDDAU</text>
<text x="74.8" y="80.4">SPI4_MISO</text>
<text x="77.3" y="82.9">SPI4_nCS</text>
<text x="74.8" y="85.5">SPI4_CLK</text>
<text x="74.8" y="88">SPI4_MOSI</text>
<text x="166.7" y="85.5">CCOMP</text>
<text x="94.8" y="95.6">GND</text>
<text x="117.6" y="90.6">GND</text>
<text x="166.7" y="95.6">3V3</text>
<text x="181.9" y="93.1">GND</text>
<text x="170" y="107.1">XTO</text>
<text x="124.3" y="112.1">XTI</text>
<text x="91.3" y="142.6">TRX_N</text>
<text x="126.9" y="142.6">10_N</text>
<text x="177.6" y="142.6">10BASET1S_N</text>
<text x="200.5" y="143.9">10BASET1S_N</text>
<text x="91.3" y="155.3">TRX_P</text>
<text x="126.9" y="155.3">10_P</text>
<text x="177.6" y="155.3">10BASET1S_P</text>
<text x="200.5" y="156.5">10BASET1S_P</text>
<text x="140.9" y="184.5">GND</text>
<text x="180.3" y="184.5">GND</text>
<text x="137" y="189.6">10BASET1S_T1</text>
<text x="170" y="189.6">10BASET1S_T2</text>
</g>
<g font-size="2.3" fill="#0e0e0e">
<text x="129.2" y="27.6">FB1</text>
<text x="100.2" y="30.9">C166</text>
<text x="100.2" y="35.9">22uF</text>
<text x="106.6" y="30.9">C167</text>
<text x="106.6" y="35.9">100nF</text>
<text x="112.9" y="30.9">C168</text>
<text x="112.9" y="35.9">100nF</text>
<text x="120.5" y="30.9">C169</text>
<text x="120.5" y="35.9">100nF</text>
<text x="124.3" y="32.1">GZ1608D601TF</text>
<text x="142.1" y="30.9">C170 C171</text>
<text x="142.1" y="35.9">4.7uF 100nF</text>
<text x="168.7" y="30.9">C172</text>
<text x="168.7" y="35.9">4.7uF</text>
<text x="70.8" y="49.9">power[1C], tc3x7_1[2B]</text>
<text x="133.2" y="48.6">U23</text>
<text x="82.4" y="71.5">R168</text>
<text x="88.8" y="71.5">0</text>
<text x="50" y="72.8">tc3x7[4B]</text>
<text x="61.4" y="77.9">tc3x7[4C]</text>
<text x="62.7" y="80.4">tc3x7[4C]</text>
<text x="65.1" y="82.9">tc3x7[4A]</text>
<text x="62.5" y="85.5">tc3x7[4A]</text>
<text x="62.5" y="88">tc3x7[4A]</text>
<text x="133.2" y="100.7">LAN8651B1-E/LMX</text>
<text x="161.1" y="109.6">C173</text>
<text x="124.3" y="114.7">C174</text>
<text x="124.3" y="119.8">18pF</text>
<text x="161.1" y="114.7">18pF</text>
<text x="112.9" y="137.5">R1760</text>
<text x="218.3" y="143.9">interface[1B]</text>
<text x="130.7" y="145.2">C175</text>
<text x="137" y="145.2">100nF</text>
<text x="111.6" y="159.1">R1770</text>
<text x="130.7" y="157.8">C176</text>
<text x="137" y="157.8">100nF</text>
<text x="218.3" y="156.5">interface[1B]</text>
<text x="158.6" y="171.8">C177 C178</text>
<text x="158.6" y="176.9">220nF 220nF</text>
<text x="123.4" y="189.6">flexray[2C]</text>
<text x="188.6" y="189.6">flexray[2C]</text>
</g>
<g font-size="2.3" fill="#292929">
<text x="110" y="142.6">1</text>
<text x="122.6" y="142.6">4</text>
<text x="109.8" y="155.3">2</text>
<text x="122.6" y="155.3">3</text>
</g>
<text font-size="2.1" fill="#3c3c3c" x="184" y="37.1">LIN CAN FlexRay 10base-t1s 100base-t1 1Gbase-t1 的休眠唤醒未仔细考虑，搁置</text>
<g font-size="2" fill="#0e0e0e">
<text x="112.6" y="141.9">L5</text>
<text x="105.3" y="150.3">NC/ACT1210D-131-2P-TL00</text>
</g>
<g font-size="1.9" fill="#0e0e0e">
<text x="104" y="53.7">R162</text>
<text x="110.4" y="53.7">100K</text>
<text x="164.9" y="53.7">R163</text>
<text x="171.3" y="53.7">0</text>
<text x="99.9" y="65.9">R164 R165 R166</text>
<text x="99.9" y="68.4">10K</text>
<text x="105" y="68.4">10K</text>
<text x="110.1" y="68.4">10K</text>
<text x="164.9" y="68.9">R167</text>
<text x="171.3" y="68.9">12.4K</text>
<text x="164.9" y="76.5">R169</text>
<text x="171.3" y="76.5">NC/10K</text>
<text x="164.9" y="79.1">R170</text>
<text x="164.9" y="81.6">R171</text>
<text x="171.3" y="79.1">10K</text>
<text x="171.3" y="81.6">10K</text>
<text x="164.9" y="86.7">R172</text>
<text x="164.9" y="89.2">R173</text>
<text x="171.3" y="86.7">10K</text>
<text x="171.3" y="89.2">10K</text>
<text x="104" y="94.3">R175</text>
<text x="110.4" y="94.3">10K</text>
<text x="164.9" y="91.8">R174</text>
<text x="171.3" y="91.8">10K</text>
<text x="144.4" y="162.3">R178</text>
<text x="144.4" y="164.9">10K</text>
<text x="150.7" y="162.3">R179</text>
<text x="150.7" y="164.9">10K</text>
<text x="159.6" y="162.3">R180</text>
<text x="159.6" y="164.9">49.9</text>
<text x="165.9" y="162.3">R181</text>
<text x="165.9" y="164.9">49.9</text>
<text x="172.5" y="166.7">NC/AVRH10C221KT1R5YA8</text>
<text x="173.6" y="162.3">MOV1</text>
<text x="183.7" y="162.3">MOV2</text>
<text x="172.5" y="169.2">NC/AVRH10C221KT1R5YA8</text>
</g>
<g font-size="1.9">
<text x="160.6" y="53.7">32</text>
<text x="160.6" y="51.1">33</text>
<text x="160.6" y="58.8">30</text>
<text x="160.6" y="56.2">31</text>
<text x="160.6" y="63.8">28</text>
<text x="160.6" y="61.3">29</text>
<text x="160.6" y="71.5">25</text>
<text x="160.6" y="68.9">26</text>
<text x="160.6" y="66.4">27</text>
<text x="160.6" y="76.5">24</text>
<text x="160.6" y="81.6">22</text>
<text x="160.6" y="79.1">23</text>
<text x="160.6" y="84.2">21</text>
</g>
<text font-size="1.9" fill="#262626" x="119.7" y="127.3">GND</text>
<g font-size="1.6">
<text x="138" y="104.7">X3</text>
<text x="138" y="116.6">X322525MOB4SI</text>
</g>
<text font-size="1.5" fill="#4c4c4c" x="133.2" y="103.3">Power MAX 0.2W</text>
</svg>
